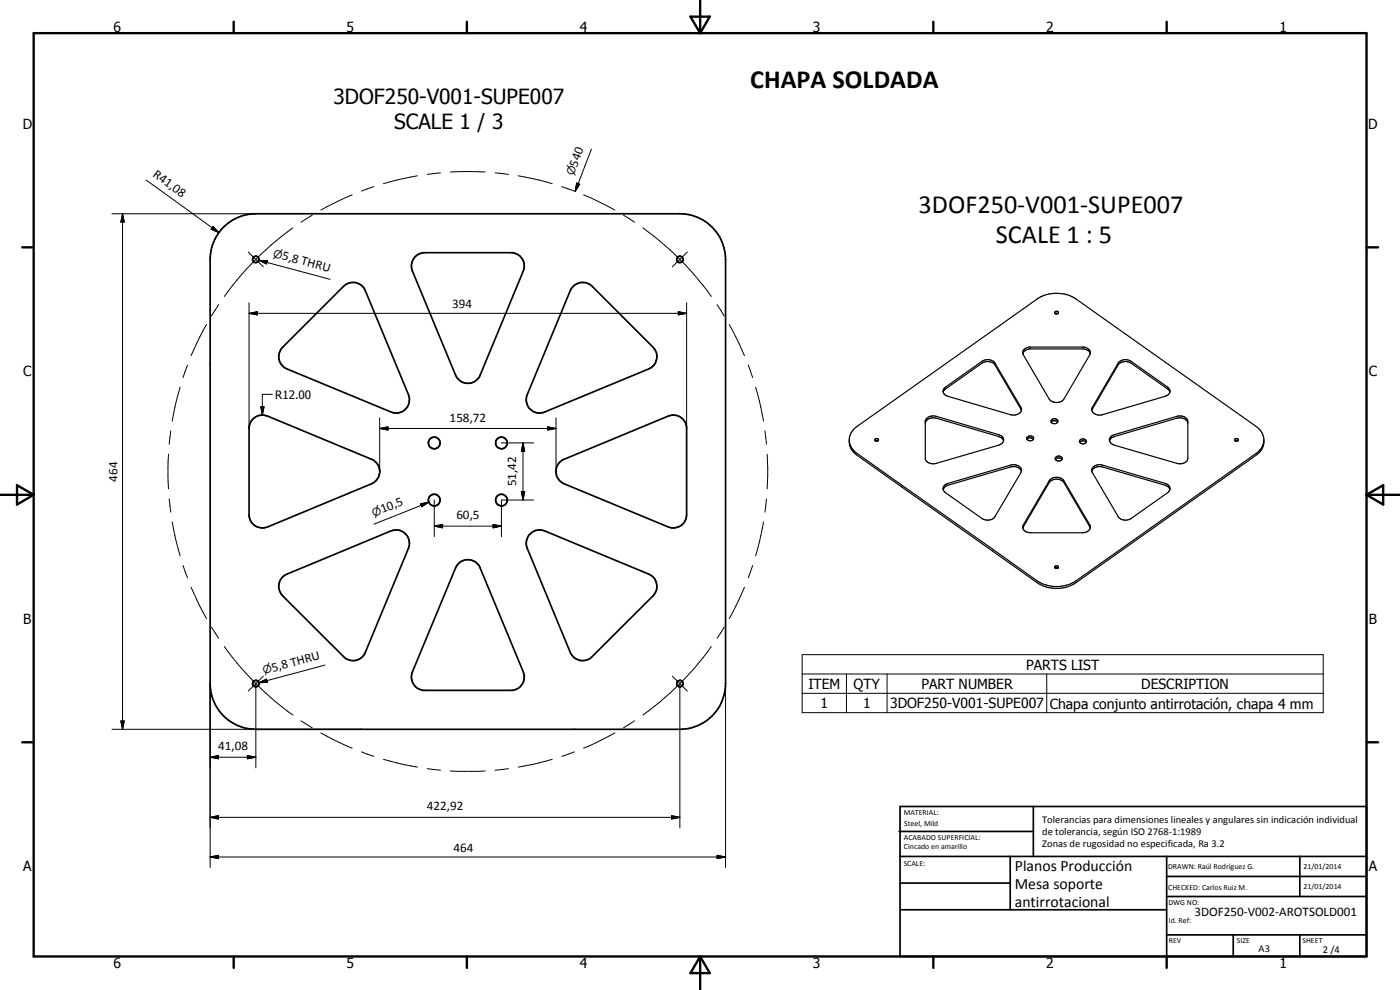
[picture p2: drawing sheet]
<svg xmlns="http://www.w3.org/2000/svg" width="420mm" height="297mm" viewBox="0 0 420 297" stroke-linecap="round" stroke-linejoin="round" font-family="sans-serif">
<g fill="none" stroke="#000" stroke-width=".51">
<path d="M67.1 68.2a13.8 13.8 0 0 1 9.7-4.1h127.2a13.7 13.7 0 0 1 13.8 13.8v127.2a13.7 13.7 0 0 1-13.8 13.7h-127.2a13.7 13.7 0 0 1-13.7-13.7v-127.2a13.8 13.8 0 0 1 4-9.7zM124.8 76.8l.8-.5 1.4-.5h26.8a4 4 0 0 1 3.2 5.5l-12.9 31.3a4 4 0 0 1-3.7 2.4 4 4 0 0 1-3.7-2.4l-12.9-31.3a4.1 4.1 0 0 1 1-4.5zM103.1 85.9a4 4 0 0 1 6.5 1.3l13 31.2a4 4 0 0 1-.9 4.4 4 4 0 0 1-4.4 .8l-31.2-12.9a4 4 0 0 1-1.3-6.5zM172 86a4 4 0 0 1 5.7-.1l18.3 18.3a4 4 0 0 1-1.3 6.5l-31.2 12.9a4 4 0 0 1-4.4-.8 4 4 0 0 1-.9-4.4l12.9-31.2zM75.8 125.9a3.9 3.9 0 0 1 4.5-1.1l31.2 13a4 4 0 0 1 2.5 3.7 4 4 0 0 1-2.5 3.7l-31.2 12.9a4 4 0 0 1-5.6-3.2v-26.8l.5-1.4zM167.8 138.9l1.1-.9 31.7-13.2a4 4 0 0 1 5.5 3.7v25.9a4 4 0 0 1-5.5 3.7l-31.3-12.9a4 4 0 0 1-1.5-6.3zM84.9 173l1.2-.7 31.2-13a4 4 0 0 1 4.4 .9 4 4 0 0 1 .9 4.3l-13 31.2a4 4 0 0 1-6.5 1.3l-18.3-18.2a4 4 0 0 1 .1-5.8zM137.5 169.2a4 4 0 0 1 6.6 1.2l12.9 31.2a4 4 0 0 1-3.2 5.5h-26.8a4.1 4.1 0 0 1-3.2-5.5l12.9-31.2zM158.8 160.5a3.9 3.9 0 0 1 4.7-1.2l31.2 13a4 4 0 0 1 1.3 6.5l-18.3 18.2a4 4 0 0 1-6.6-1.3l-12.9-31.2a3.9 3.9 0 0 1 .6-4zM269.8 249.5h40.3M270.1 242h140v45h-140zM270.1 257h140"/>
<path d="M303.2 257v16M310.1 242v15M350.1 257v30M390.1 257v12M270.1 265h33.1M270.1 273h80M350.1 269h60M350.1 263h60M350.1 280.5h60M370.1 280.5v6.5M390.1 280.5v6.5"/>
<circle cx="76.8" cy="77.9" r=".98"/>
<circle cx="204.1" cy="77.8" r=".97"/>
<circle cx="130.3" cy="132.9" r="1.74"/>
<circle cx="150.5" cy="132.9" r="1.74"/>
<circle cx="130.3" cy="150" r="1.74"/>
<circle cx="150.5" cy="150" r="1.74"/>
<circle cx="76.7" cy="205.1" r=".97"/>
<circle cx="204" cy="205.1" r=".98"/>
</g>
<g fill="none" stroke="#000" stroke-width=".35">
<path d="M316.5 93.7l.4-.3 .5 .1a.49 .49 0 0 1 0 .7 .49 .49 0 0 1-.8-.2zM316.7 94.1h.8M283.1 117.6l.6-.9 11-7.7a2.98 2.98 0 0 1 3.9 .5l7.9 13.6M283.5 116.4l11.2-8a2.86 2.86 0 0 1 3.9 .6l7.8 13.2a1.94 1.94 0 0 1-2.4 2.3l-19.5-5.6a1.51 1.51 0 0 1-1.3-.9 1.51 1.51 0 0 1 .3-1.6zM307 106.1l.6-.9 1.3-.5h16.3l1.6 .7 .4 .7M307.4 104.8l1.6-.7h16.2a1.74 1.74 0 0 1 1.9 2.4l-7.8 13.2a2.85 2.85 0 0 1-4.4 0l-7.8-13.2a1.23 1.23 0 0 1 .3-1.7zM335.7 108.7a2.99 2.99 0 0 1 3.8-.3l10.9 7.8a1.49 1.49 0 0 1 .7 1.6 1.49 1.49 0 0 1-1.4 1.1l-18.8 5.5a2.4 2.4 0 0 1-3.3-1.7zM351.1 117.6l-.7-.9-10.9-7.7a2.93 2.93 0 0 0-3.9 .5l-8 13.6M254.9 132.2a5 5 0 0 0 2.4 3.9l54 38.2a10.8 10.8 0 0 0 11.6 0l54-38.2a5.1 5.1 0 0 0 2.4-3.9M256.4 128.6l54.9-38.9a10.8 10.8 0 0 1 11.6 0l54 38.2a5.2 5.2 0 0 1 0 8.8l-54 38.1a10.8 10.8 0 0 1-11.6 0l-54-38.1a5.1 5.1 0 0 1-.9-8.1zM262.6 131.7l.7-.1 .3 .3a.58 .58 0 0 1-.5 .5 .58 .58 0 0 1-.6-.4zM262.7 132.2h.8"/>
<path d="M277.7 126.8a2.74 2.74 0 0 1 3.3-1.3l18.8 5.5 1 .6 .4 .6M278.1 125.5a2.82 2.82 0 0 1 2.9-.6l18.8 5.5a1.57 1.57 0 0 1 1.4 1.6 1.57 1.57 0 0 1-1.4 1.6l-18.8 5.4a2.62 2.62 0 0 1-3.3-1.3v-11.5zM308.2 131.8a1.26 1.26 0 0 1 2 0M308.3 131.1a1.01 1.01 0 0 1 1.2-.3 1.01 1.01 0 0 1 .6 1.1 .99 .99 0 0 1-1.3 .4 .99 .99 0 0 1-.5-1.2zM315.5 126.7a1.23 1.23 0 0 1 1.9 0M315.6 125.9a1.02 1.02 0 0 1 1.2-.3 1.02 1.02 0 0 1 .6 1 1.12 1.12 0 0 1-1.1 .5 1.12 1.12 0 0 1-.9-.9zM316.8 137.8a1.28 1.28 0 0 1 1.9 0M316.8 137.3a1 1 0 0 1 1.2-.5 1 1 0 0 1 .6 1.2l-.5 .3h-.7l-.6-.3zM324.1 132.7a1.21 1.21 0 0 1 1.9 0M324.1 132.1a1 1 0 0 1 1.2-.5 1 1 0 0 1 .6 1.2 1.11 1.11 0 0 1-1.1 .4 1.11 1.11 0 0 1-.8-.9zM333.5 130.9l19.7-6a2.46 2.46 0 0 1 3.3 1.6v11a2.46 2.46 0 0 1-3.3 1.5l-18.8-5.4a1.54 1.54 0 0 1-1.3-1.1 1.54 1.54 0 0 1 .4-1.6zM356.5 127a2.54 2.54 0 0 0-3.3-1.5l-18.8 5.5-.8 .4-.6 .8"/>
<path d="M370.6 131.7l.7-.1 .3 .3a.58 .58 0 0 1-.5 .5 .58 .58 0 0 1-.6-.4zM370.7 132.2h.8M283.4 145.7l1.1-.7 19.1-5.6h1.1a1.8 1.8 0 0 1 1.7 2.4l-7.8 13.2a2.87 2.87 0 0 1-3.9 .6l-11-7.8a1.4 1.4 0 0 1-.3-2.1zM306.5 141.4a2.5 2.5 0 0 0-3.3-1.3l-18.7 5.5-.8 .4-.6 .9M307 158.4l7.9-13.6a2.85 2.85 0 0 1 4.4 0l7.9 13.6M315 144a2.92 2.92 0 0 1 4.3 .3l7.8 13.2a1.81 1.81 0 0 1-.4 1.8 1.81 1.81 0 0 1-1.8 .6h-15.6a1.86 1.86 0 0 1-2.2-2.4zM327.6 141.4a2.58 2.58 0 0 1 3.3-1.3l18.8 5.5 .8 .4 .6 .9M327.9 140.3l.8-.6 1.9-.3 19.1 5.6a1.52 1.52 0 0 1 1.4 1.2 1.52 1.52 0 0 1-.7 1.6l-10.9 7.8a2.93 2.93 0 0 1-3.9-.6l-7.8-13.2-.2-.8zM316.5 170.1a.57 .57 0 0 1 .7-.3 .57 .57 0 0 1 .4 .6l-.7 .2-.4-.3zM316.7 170.4h.8"/>
</g>
<g fill="none" stroke="#000" stroke-width=".71">
<path d="M10.1 9.9h400v277.1h-400zM70.1 6.5v3.4M140.1 6.5v3.4M207.2 5h5.8l-2.9 4.9zM210.1 0v9.9M280.1 6.5v3.4M350.1 6.5v3.4M6.7 74.2h3.4M410.1 74.2h3.5M.1 148.5h10M5.1 145.6l5 2.9-5 2.9zM410.1 148.5h10"/>
<path d="M410.1 148.5l5-2.9v5.8zM6.7 222.7h3.4M410.1 222.7h3.5M70.1 287v3.4M140.1 287v3.4M210.1 287v10M210.1 287l2.9 5h-5.8zM280.1 287v3.4M350.1 287v3.4"/>
</g>
<g fill="none" stroke="#000" stroke-width=".3">
<path d="M43.8 54l21.9 15.8M105.7 58.5l-9.4 4.5M112.2 56l-3.7 1.3M125.3 52.7l-6.2 1.3-4 1.1M132.2 51.9l-4 .4M135.2 51.6h10.4M148.6 51.9l4 .4M155.5 52.7l6.2 1.3 4 1.1M168.6 56l3.8 1.3M173 54.9l1 .4-1.4 2.1zM175.1 58.5l3.9 1.7 5.5 2.8M177.5 44.7l-4.9 12.7"/>
<path d="M33.6 64.1h43.2M36.8 64.1l.5 2.5h-1zM36.8 64.1v154.7M64 67.9l1.7 1.9-2.3-1.1zM74.5 75.6l4.5 4.5M77.7 78.1l2.6 .1-.3 1zM77.7 78.1l21.4 5.7M87.9 68.4a90.2 90.2 0 0 0-20.6 20.5M93.7 64.6l-3.4 2.1M187.1 64.6l3.3 2.1M192.9 68.4l5 3.8 6.1 5.7M204 77.9l4.3 4.5 5.2 6.5"/>
<path d="M204 77.9l-2.2 2.2M206.3 75.6l-2.3 2.3M62 97.4l-2 3.6-2.6 5.7M65.6 91.4l-2.2 3.4M74.7 94l2.5-.5v1zM74.7 94h131.4M74.7 90.8v37.7M203.6 93.5l2.5 .5-2.5 .5zM206.1 90.8v37.7M215.2 91.4l2.1 3.4M218.9 97.4l2.8 5.5 1.7 3.8M54 116.2l-1.1 4-1.2 6.2"/>
<path d="M56.3 109.5l-1.4 3.8M81.7 118.3h-3v6.2M224.6 109.5l1.3 3.8M226.8 116.2l1.1 4 1.2 6.2M50.6 136.3l-.2 4.1 .2 6.3M51.3 129.3l-.5 4M78.3 122h.9l-.5 2.5zM113.9 128.6l2.5-.5v.9zM113.9 128.6h53M113.9 125.4v16.1M150.5 132.9h9.6M157 132.9l.5 2.5h-1z"/>
<path d="M157 132.9v17.1M164.4 128.1l2.5 .5-2.5 .4zM166.9 125.4v16.1M229.6 129.3l.4 4M230.2 136.3l.2 4.1-.2 6.3M50.8 149.7l.5 4M51.7 156.6l1.2 6.1 1.1 4.1M126.2 151.2l2.5-.5-2.1 1.4zM128.7 150.7l-16.5 6.6M130.3 157.9l2.5-.5v1zM130.3 157.9h20.2M130.3 150v11"/>
<path d="M148 157.4l2.5 .5-2.5 .5zM156.5 147.5h1l-.5 2.5zM160.1 150h-9.6v11M229.1 156.6l-1.2 6.1-1.1 4.1M230 149.7l-.4 4M54.9 169.7l1.4 3.7M57.4 176.2l2.6 5.7 2 3.7M223.4 176.2l-4.5 9.4M225.9 169.7l-1.3 3.7M63.4 188.2l2.2 3.3M67.3 194l5.2 6.6 4.3 4.5M97.5 199.6l-19.8 5.3"/>
<path d="M213.5 194l-5.2 6.6-4.3 4.5M217.3 188.2l-2.1 3.3M240.7 196.4h156.4v17.4h-156.4zM33.6 218.8h74.8M36.3 216.3h1l-.5 2.5zM63.1 205.1v55.2M76.8 205.1l6.1 5.6 5 3.8M76.8 205.1l-2.3 2.2M76.8 205.2v25.2M77.7 204.9l2.3-1.1 .3 .9zM79 202.9l-2.2 2.2M90.3 216.3l3.4 2.1"/>
<path d="M96.3 219.9l9.4 4.6M184.5 219.9l-5.5 2.9-3.9 1.7M190.4 216.3l-3.3 2.1M201.8 202.9l2.2 2.2M204 205.1l-6.1 5.6-5 3.8M204 205.1l2.3 2.2M204 205.2v43.2M217.8 205.1v55.2M240.7 202.2h156.4M240.7 208h156.4M254 202.2v11.6M266.2 202.2v11.6"/>
<path d="M314.1 202.2v11.6M63.1 227.2l2.5-.5v1zM63.1 227.2h13.7M74.2 226.7l2.6 .5-2.6 .5zM108.5 225.6l3.7 1.3M115.1 227.8l6.1 1.6 4.1 .8M128.2 230.6l4 .5M135.2 231.3h10.4M152.6 230.6l-4 .5M165.7 227.8l-6 1.6-4.2 .8M172.4 225.6l-3.8 1.3M63.1 257.1l2.5-.5v1z"/>
<path d="M63.1 245.2l2.5-.5v1zM63.1 257.1h154.7M63.1 245.2h140.9M201.5 244.7l2.5 .5-2.5 .5zM215.2 256.6l2.6 .5-2.6 .5z"/>
</g>
<g fill="#000">
<path d="M173 54.9l1 .4-1.4 2.1zM36.8 64.1l.5 2.5h-1zM64 67.9l1.7 1.9-2.3-1.1zM77.7 78.1l2.6 .1-.3 1zM74.7 94l2.5-.5v1zM203.6 93.5l2.5 .5-2.5 .5zM78.3 122h.9l-.5 2.5zM113.9 128.6l2.5-.5v.9zM157 132.9l.5 2.5h-1zM164.4 128.1l2.5 .5-2.5 .4zM126.2 151.2l2.5-.5-2.1 1.4zM130.3 157.9l2.5-.5v1z"/>
<path d="M148 157.4l2.5 .5-2.5 .5zM156.5 147.5h1l-.5 2.5zM36.3 216.3h1l-.5 2.5zM77.7 204.9l2.3-1.1 .3 .9zM63.1 227.2l2.5-.5v1zM74.2 226.7l2.6 .5-2.6 .5zM63.1 257.1l2.5-.5v1zM63.1 245.2l2.5-.5v1zM201.5 244.7l2.5 .5-2.5 .5zM215.2 256.6l2.6 .5-2.6 .5z"/>
</g>
<g font-size="7.9">
<text x="225.2" y="26.3">CHAPA SOLDADA</text>
<text x="275.7" y="63.9">3DOF250-V001-SUPE007</text>
<text x="298.8" y="72.9">SCALE 1 : 5</text>
</g>
<g font-size="6.3">
<text x="100.1" y="31.1">3DOF250-V001-SUPE007</text>
<text x="118.3" y="38.6">SCALE 1 / 3</text>
</g>
<g font-size="4.7">
<text x="304.6" y="261.2">Planos Producción</text>
<text x="304.6" y="266.6">Mesa soporte</text>
<text x="304.6" y="272">antirrotacional</text>
</g>
<g font-size="4.2">
<text x="34" y="9.6">6</text>
<text x="104" y="9.6">5</text>
<text x="174" y="9.6">4</text>
<text x="244" y="9.6">3</text>
<text x="314" y="9.6">2</text>
<text x="384" y="9.6">1</text>
<text x="6.8" y="38.7">D</text>
<text x="410.6" y="38.7">D</text>
<text x="7" y="112.9">C</text>
<text x="410.8" y="112.9">C</text>
<text x="7" y="187.1">B</text>
<text x="410.8" y="187.1">B</text>
<text x="308" y="200.9">PARTS LIST</text>
<text x="242.6" y="206.7">ITEM</text>
<text x="256.2" y="206.7">QTY</text>
<text x="276.5" y="206.7">PART NUMBER</text>
<text x="342.5" y="206.7">DESCRIPTION</text>
<text x="246.2" y="212.5">1</text>
<text x="259" y="212.5">1</text>
<text x="267.1" y="212.5">3DOF250-V001-SUPE007</text>
<text x="315.1" y="212.6">Chapa conjunto antirrotación, chapa 4 mm</text>
<text x="7" y="261.4">A</text>
<text x="410.8" y="261.4">A</text>
<text x="34" y="290.4">6</text>
<text x="104" y="290.4">5</text>
<text x="174" y="290.4">4</text>
<text x="244" y="290.4">3</text>
<text x="314" y="290.4">2</text>
<text x="384" y="290.4">1</text>
</g>
<g font-size="3.9">
<text x="45.7" y="52.8" transform="rotate(36 45.7 52.8)">R41,08</text>
<text x="173.1" y="50.3" transform="rotate(-69 173.1 50.3)">540</text>
<text x="84.5" y="77.7" transform="rotate(15 84.5 77.7)">5,8 THRU</text>
<text x="135.7" y="92.5">394</text>
<text x="134.9" y="126.5">158,72</text>
<text x="35.3" y="144.5" transform="rotate(-90 35.3 144.5)">464</text>
<text x="154.9" y="146" transform="rotate(-90 154.9 146)">51,42</text>
<text x="114.8" y="154" transform="rotate(-22 114.8 154)">10,5</text>
<text x="137" y="155.7">60,5</text>
<text x="81.9" y="201.5" transform="rotate(-15 81.9 201.5)">5,8 THRU</text>
<text x="65.5" y="225.1">41,08</text>
<text x="128.1" y="243.2">422,92</text>
<text x="136.1" y="255.6">464</text>
<text x="358.5" y="275">3DOF250-V002-AROTSOLD001</text>
</g>
<text font-size="3.5" x="82.6" y="119.6">R12.00</text>
<g font-size="3.3">
<text x="172.1" y="52.9" transform="rotate(-69 172.1 52.9)">n</text>
<text x="81.8" y="77" transform="rotate(15 81.8 77)">n</text>
<text x="112.2" y="155" transform="rotate(-22 112.2 155)">n</text>
<text x="79.2" y="202.3" transform="rotate(-15 79.2 202.3)">n</text>
</g>
<g font-size="3.1">
<text x="312.7" y="246.8">Tolerancias para dimensiones lineales y angulares sin indicación individual</text>
<text x="312.7" y="250.4">de tolerancia, según ISO 2768-1:1989</text>
<text x="312.7" y="254">Zonas de rugosidad no especificada, Ra 3.2</text>
<text x="377.7" y="285.6">A3</text>
<text x="397" y="285.9">2 /4</text>
</g>
<g font-size="2.4">
<text x="271.2" y="244.4">MATERIAL:</text>
<text x="271.3" y="252">ACABADO SUPERFICIAL:</text>
<text x="271.4" y="247.9">Steel, Mild</text>
<text x="271.3" y="254.6">Cincado en amarillo</text>
<text x="271.2" y="259.7">SCALE:</text>
<text x="350.6" y="260.8">DRAWN: Raúl Rodríguez G.</text>
<text x="391.2" y="260.6">21/01/2014</text>
<text x="350.6" y="267">CHECKED: Carlos Ruiz M.</text>
<text x="391.2" y="266.7">21/01/2014</text>
<text x="350.6" y="271.4">DWG NO:</text>
<text x="350.8" y="276.9">Id. Ref:</text>
<text x="350.8" y="282.8">REV</text>
<text x="371.2" y="282.9">SIZE</text>
<text x="390.9" y="282.9">SHEET</text>
</g>
</svg>
